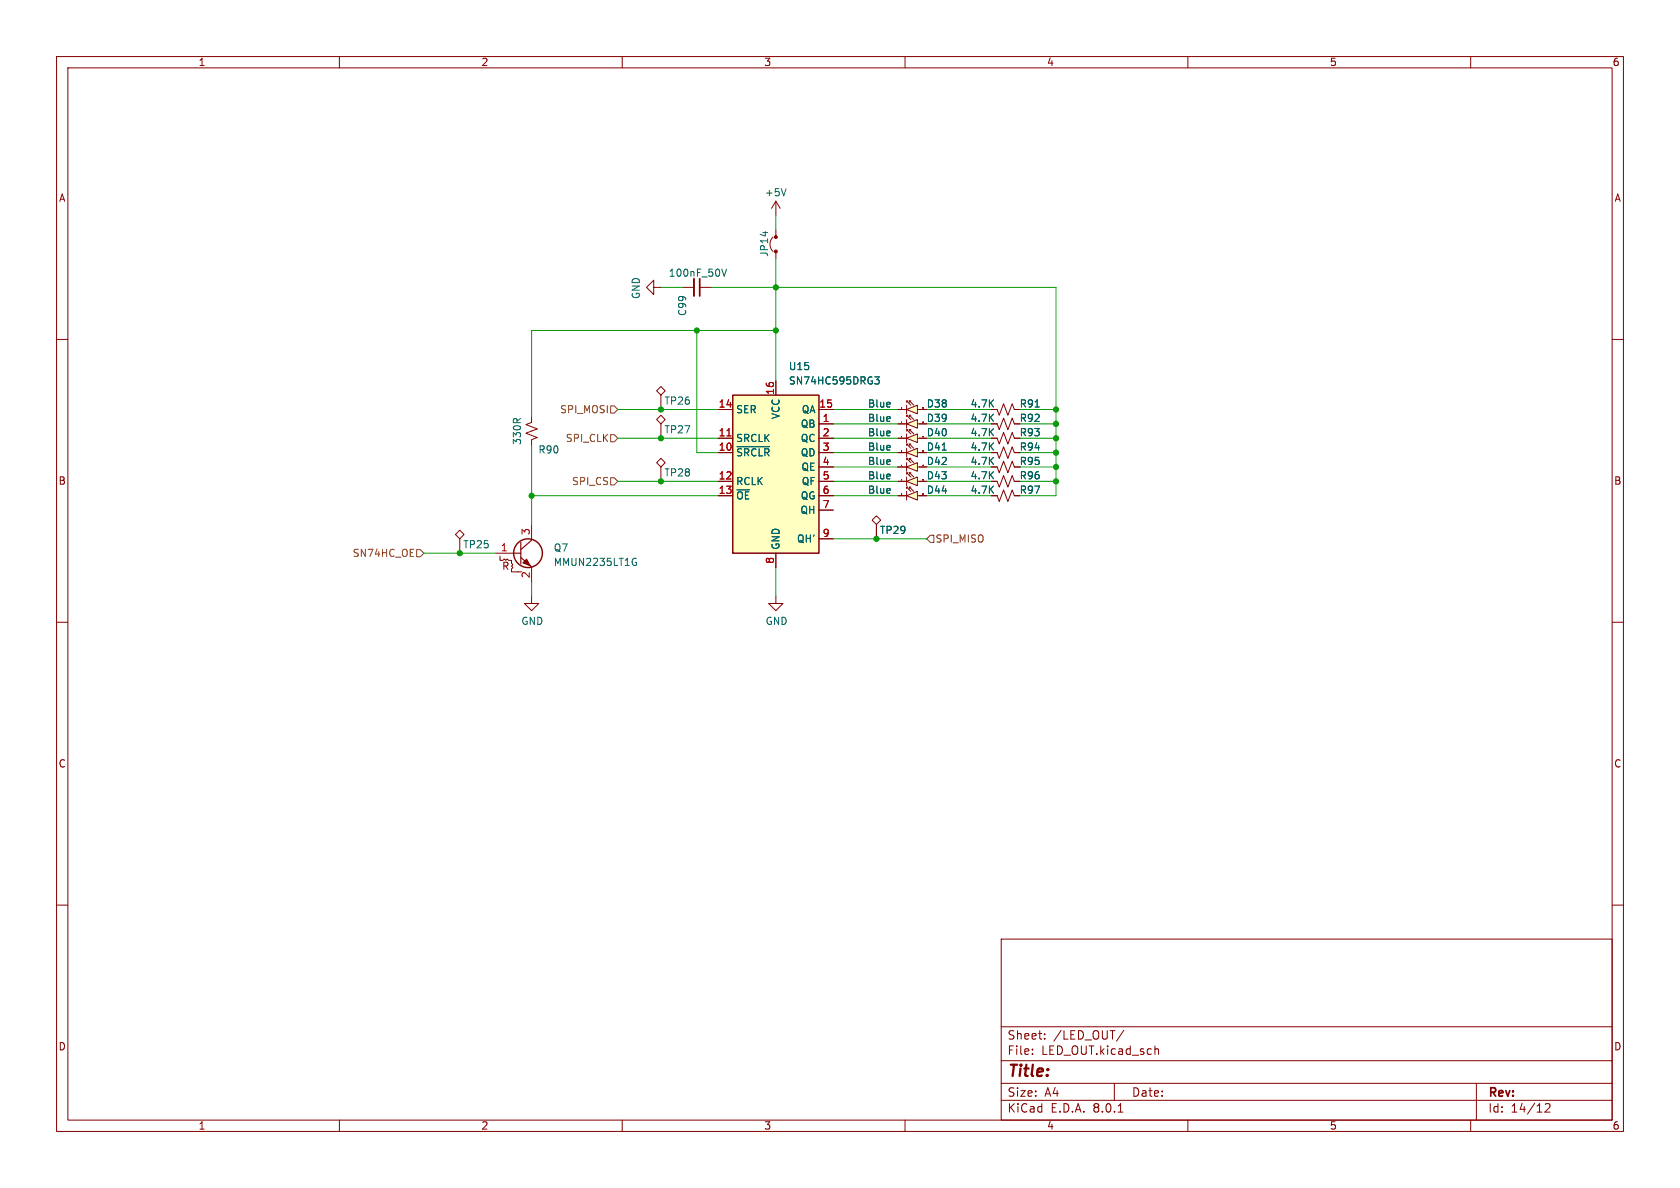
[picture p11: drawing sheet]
<svg xmlns="http://www.w3.org/2000/svg" width="297mm" height="210mm" viewBox="0 0 297 210" stroke-linecap="round" stroke-linejoin="round" font-family="sans-serif">
<g fill="none" stroke="#840000" stroke-width=".18">
<path d="M10 10h277v190h-277zM12 12h273v186h-273zM60 10v2M110 10v2M160 10v2M210 10v2M260 10v2M10 60h2M285 60h2M10 110h2M285 110h2M10 160h2"/>
<path d="M285 160h2M177 166h108v32h-108zM60 198v2M110 198v2M160 198v2M177 194.5h108M177 191.5h108M177 187.5h108M177 181.5h108M182.5 186.3v.1M182.5 185.5v.1M184.7 183.6v.1"/>
<path d="M184.7 182.8v.1M197 191.5v3M197.7 196.6h.8M198.7 182.1l-1.3 2M204.2 185.5l.2-.1 .3 .1 .1 .9M210 198v2M260 198v2M261 191.5v6.5M273.2 195.2l.5-.1 .3 .1v.3l-.9 1.1h.9"/>
</g>
<path d="M160.3 80l1.9-.8v1.6z" fill="#ffffc2"/>
<g fill="none" stroke="#840000" stroke-width=".18">
<path d="M136.7 41.9a1.79 1.79 0 0 0 0 2.6M137.2 40.6v1.3M137.2 44.5v1.2M116.1 69.1l.7-.8 .8 .8-.8 .8zM116.1 74.2l.7-.8 .8 .8-.8 .7zM116.8 69.9v2.5M116.8 74.9v2.6M160.3 79.2v1.6M160.3 78.5l.7 .7M160.5 78.5h-.2v.2M160.8 78.5l.7 .7M161 78.5h-.2v.2"/>
<path d="M175.3 77.5h1l.4 1 .7-2 .8 2 .7-2 .4 1h1M175.3 74.9h1l.4 1 .7-2 .8 2 .7-2 .4 1h1M175.3 72.4h1l.4 1 .7-2 .8 2 .7-2 .4 1h1M158.7 80h1.6M160.3 80l1.9-.8v1.6zM162.2 80h1.6M175.3 80h1l.4 1 .7-2 .8 2 .7-2 .4 1h1M137.2 105.4v1.3h1.2l-1.2 1.3-1.3-1.3h1.3"/>
</g>
<path d="M159.4 79.7h.1M163.2 79.7h.1" fill="none" stroke="#a90000" stroke-width=".18"/>
<path d="M166.6 79.6h.7M183 72h.7" fill="none" stroke="#006464" stroke-width=".18"/>
<g fill="#840000" stroke="#840000" stroke-width=".18">
<circle cx="137.2" cy="44.4" r=".25"/>
<circle cx="137.2" cy="41.9" r=".25"/>
</g>
<path d="M160.3 74.9l1.9-.7v1.5z" fill="#ffffc2"/>
<path d="M158.7 74.9h1.6M160.3 74.9l1.9-.7v1.5zM160.3 74.2v1.5M160.3 73.4l.7 .8M160.5 73.4h-.2v.3M160.8 73.4l.7 .8M161 73.4h-.2v.3M162.2 74.9h1.6" fill="none" stroke="#840000" stroke-width=".18"/>
<path d="M159.4 74.7h.1M163.2 74.7h.1M163.2 74.6h.1" fill="none" stroke="#a90000" stroke-width=".18"/>
<path d="M160.3 72.4l1.9-.8v1.6z" fill="#ffffc2"/>
<path d="M115.6 50.8v-1.3l-1.3 1.3 1.3 1.3v-1.3h1.2M158.7 72.4h1.6M160.3 72.4l1.9-.8v1.6zM160.3 71.6v1.6M160.3 70.9l.7 .7M160.5 70.9h-.2v.2M160.8 70.9l.7 .7M161 70.9h-.2v.2M162.2 72.4h1.6" fill="none" stroke="#840000" stroke-width=".18"/>
<path d="M159.4 72.1h.1M163.2 72.1h.1" fill="none" stroke="#a90000" stroke-width=".18"/>
<path d="M160.3 77.5l1.9-.8v1.5z" fill="#ffffc2"/>
<path d="M120.6 50.8h2.1M123.7 50.8h2M158.7 77.5h1.6M160.3 77.5l1.9-.8v1.5zM160.3 76.7v1.5M160.3 75.9l.7 .8M160.5 75.9h-.2v.3M160.8 75.9l.7 .8M161 75.9h-.2v.3M162.2 77.5h1.6" fill="none" stroke="#840000" stroke-width=".18"/>
<path d="M159.4 77.2h.1M163.2 77.2h.1" fill="none" stroke="#a90000" stroke-width=".18"/>
<path d="M122.7 49.3v3" fill="none" stroke="#840000" stroke-width=".33"/>
<path d="M123.7 49.3v3" fill="none" stroke="#840000" stroke-width=".3"/>
<path d="M127.6 47.6l.4 1.2 .4-1.2" fill="none" stroke="#006464" stroke-width=".18"/>
<path d="M160.3 87.6l1.9-.7v1.5z" fill="#ffffc2"/>
<g fill="none" stroke="#840000" stroke-width=".18">
<path d="M137.2 35.6l-.8 1.2M137.2 35.6v2.5M137.2 35.6l.7 1.2M94 73.7v1l-1 .4 2 .7-2 .8 2 .7-1 .4v1M81.3 93.7l.7 .8-.7 .8-.8-.8zM81.3 95.3v2.5M87.6 97.8h3.1M88.4 98.3v.8h.5l.3-.3 .2 .3 .3-.3 .2 .3h.5v.5l.3 .2-.3 .3 .3 .2-.3 .3v.5h1.8M94 92.7v2.6M116.1 81.8l.7-.8 .8 .8-.8 .8zM116.8 82.6v2.5M158.7 87.6h1.6"/>
<path d="M160.3 87.6l1.9-.7v1.5zM160.3 86.9v1.5M160.3 86.1l.7 .8M160.5 86.1h-.2v.3M160.8 86.1l.7 .8M161 86.1h-.2v.3M162.2 87.6h1.6M94 105.4v1.3h1.2l-1.2 1.3-1.3-1.3h1.3M94 100.3v2.6"/>
</g>
<path d="M159.4 87.4h.1M159.4 87.3v.1M159.4 87.3h.1M163.2 87.3h.1M163.2 87.4h.1" fill="none" stroke="#a90000" stroke-width=".18"/>
<path d="M139 33.3l-.4 1.3M112 98.8h.5M112.3 99.4h.2v.4l-.2 .2-.3-.1" fill="none" stroke="#006464" stroke-width=".18"/>
<path d="M90.8 97.8h1.3M92.1 95.9v3.8M92.1 98.6l1.9 1.6M94 95.5l-1.9 1.7" fill="none" stroke="#840000" stroke-width=".2"/>
<path d="M92.5 99.5l.6-.6 .6 1.1z" fill="#840000" stroke="#840000" stroke-width=".2"/>
<circle cx="93.3" cy="97.8" r="2.54" fill="none" stroke="#840000" stroke-width=".25"/>
<path d="M160.3 82.6l1.9-.8v1.5z" fill="#ffffc2"/>
<path d="M158.7 82.6h1.6M160.3 82.6l1.9-.8v1.5zM160.3 81.8v1.5M160.3 81l.7 .8M160.5 81h-.2v.3M160.8 81l.7 .8M161 81h-.2v.3M162.2 82.6h1.6" fill="none" stroke="#840000" stroke-width=".18"/>
<path d="M159.4 82.3h.1M163.2 82.3h.1" fill="none" stroke="#a90000" stroke-width=".18"/>
<path d="M129.5 69.9h15.3v27.9h-15.3z" fill="#ffffc2"/>
<path d="M129.5 69.9h15.3v27.9h-15.3z" fill="none" stroke="#840000" stroke-width=".25"/>
<g fill="none" stroke="#840000" stroke-width=".18">
<path d="M127 77.5h2.5M127 72.4h2.5M137.2 67.3v2.6M144.8 74.9h2.5M144.8 77.5h2.5M144.8 72.4h2.5M127 80h2.5M127 85.1h2.5M127 87.6h2.5M137.2 97.8v2.5M144.8 80h2.5M144.8 85.1h2.5"/>
<path d="M144.8 87.6h2.5M144.8 82.6h2.5M144.8 90.2h2.5M144.8 95.3h2.5M154.2 91.9l.7-.7 .8 .7-.8 .8zM154.9 92.7v2.6M175.3 82.6h1l.4 1 .7-2.1 .8 2.1 .7-2.1 .4 1.1h1M175.3 87.6h1l.4 1 .7-2 .8 2 .7-2 .4 1h1M175.3 85.1h1l.4 1 .7-2 .8 2 .7-2 .4 1h1"/>
</g>
<path d="M130.3 79h5.8M154.6 66.6h.8l-.4 .5 .4 .1v.6l-.2 .1-.5-.1" fill="none" stroke="#006464" stroke-width=".18"/>
<path d="M128.5 77.1h.7" fill="none" stroke="#a90000" stroke-width=".18"/>
<path d="M160.3 85.1l1.9-.8v1.6z" fill="#ffffc2"/>
<g fill="none" stroke="#840000" stroke-width=".18">
<path d="M127 77.5h2.5M127 72.4h2.5M137.2 67.3v2.6M144.8 77.5h2.5M144.8 74.9h2.5M144.8 72.4h2.5M158.7 77.5h1.3M158.7 74.9h1.3M158.7 72.4h1.3M162.6 77.5h1.2M162.6 74.9h1.2M162.6 72.4h1.2"/>
<path d="M175.3 77.5h1M175.3 74.9h1M175.3 72.4h1M179.3 77.5h1M179.3 74.9h1M179.3 72.4h1M127 85.1h2.5M127 80h2.5M127 87.6h2.5M137.2 97.8v2.5M144.8 85.1h2.5M144.8 80h2.5"/>
<path d="M144.8 87.6h2.5M144.8 82.6h2.5M144.8 90.2h2.5M144.8 95.3h2.5M154.9 92.7v2.6M158.7 85.1h1.6M158.7 80h1.3M158.7 87.6h1.3M158.7 82.6h1.3M160.3 85.1l1.9-.8v1.6zM160.3 84.3v1.6M160.3 83.6l.7 .7"/>
<path d="M160.5 83.6h-.2v.2M160.8 83.6l.7 .7M161 83.6h-.2v.2M162.2 85.1h1.6M162.6 80h1.2M162.6 87.6h1.2M162.6 82.6h1.2M175.3 85.1h1M175.3 80h1M175.3 87.6h1M175.3 82.6h1M179.3 85.1h1"/>
<path d="M179.3 80h1M179.3 87.6h1M179.3 82.6h1"/>
</g>
<g fill="none" stroke="#a90000" stroke-width=".18">
<path d="M128.5 77.1h.7M159.4 72.1h.1M159.4 77.2h.1M159.4 74.6v.1M159.4 79.7h.1M163.2 74.7h.1M163.2 79.7h.1M163.2 74.6h.1M163.2 72.1h.1M163.2 77.2h.1M159.4 84.8h.1M159.4 87.4h.1"/>
<path d="M159.4 82.3h.1M159.4 87.3v.1M159.4 87.3h.1M163.2 84.8h.1M163.2 87.3h.1M163.2 82.3h.1M163.2 87.4h.1"/>
</g>
<path d="M107.9 71.8h.7l.6 .6-.6 .6h-.7zM107.9 76.8h.7l.6 .7-.6 .6h-.7zM73.7 97.2h.6l.6 .6-.6 .6h-.6zM107.9 84.5h.7l.6 .6-.6 .6h-.7zM164.5 94.6h.6v1.3h-.6l-.7-.6z" fill="none" stroke="#725600" stroke-width=".18"/>
<g fill="none" stroke="#009600" stroke-width=".18">
<path d="M137.2 38.1v2.5M116.8 50.8h3.8M123.2 58.4v21.6h3.8M125.7 50.8h61v36.8h-6.4M137.2 58.4h-43.2v15.3M137.2 45.7v21.6M94 78.7v14M109.2 72.4h17.8M109.2 77.5h17.8M147.3 72.4h11.4M147.3 77.5h11.4M147.3 74.9h11.4"/>
<path d="M163.8 72.4h11.5M163.8 77.5h11.5M163.8 74.9h11.5M180.3 72.4h6.4M180.3 77.5h6.4M180.3 74.9h6.4M74.9 97.8h12.7M94 87.6h33M109.2 85.1h17.8M147.3 80h11.4M147.3 85.1h11.4M147.3 87.6h11.4"/>
<path d="M147.3 82.6h11.4M147.3 95.3h16.5M163.8 80h11.5M163.8 85.1h11.5M163.8 87.6h11.5M163.8 82.6h11.5M180.3 80h6.4M180.3 85.1h6.4M180.3 82.6h6.4M94 102.9v2.5M137.2 100.3v5.1"/>
</g>
<path d="M130.3 79h5.8M154.6 66.6h.8l-.4 .5 .4 .1v.6l-.2 .1-.5-.1M166.6 79.6h.7M183 72h.7" fill="none" stroke="#006464" stroke-width=".18"/>
<g fill="#009600" stroke="#009600" stroke-width=".18">
<circle cx="186.7" cy="82.6" r=".46"/>
<circle cx="186.7" cy="80" r=".46"/>
<circle cx="186.7" cy="72.4" r=".46"/>
<circle cx="186.7" cy="74.9" r=".46"/>
<circle cx="186.7" cy="77.5" r=".46"/>
<circle cx="123.2" cy="58.4" r=".46"/>
<circle cx="137.2" cy="58.4" r=".46"/>
<circle cx="137.2" cy="50.8" r=".46"/>
<circle cx="116.8" cy="72.4" r=".46"/>
<circle cx="94" cy="87.6" r=".46"/>
<circle cx="116.8" cy="85.1" r=".46"/>
<circle cx="116.8" cy="77.5" r=".46"/>
<circle cx="81.3" cy="97.8" r=".46"/>
<circle cx="186.7" cy="85.1" r=".46"/>
<circle cx="154.9" cy="95.3" r=".46"/>
</g>
<text font-size="2.8" fill="#840000" x="178" y="190.9">Title:</text>
<g font-size="2.1" fill="#840000">
<text x="178" y="184">Sheet:</text>
<text x="186.2" y="184">/LED_OUT/</text>
<text x="178" y="186.7">File:</text>
<text x="184.1" y="186.7">LED_OUT.kicad_sch</text>
<text x="178" y="196.9">KiCad</text>
<text x="178" y="194.1">Size:</text>
<text x="184.7" y="194.1">A4</text>
<text x="185.7" y="196.9">E.D.A.</text>
<text x="193.3" y="196.9">8.0.1</text>
<text x="200" y="194.1">Date:</text>
<text x="263" y="194.3">Rev:</text>
<text x="263" y="196.9">Id:</text>
<text x="267.1" y="196.9">14/12</text>
</g>
<g font-size="1.8" fill="#840000">
<text x="35" y="11.9">1</text>
<text x="85" y="11.9">2</text>
<text x="135" y="11.9">3</text>
<text x="185" y="11.9">4</text>
<text x="235" y="11.9">5</text>
<text x="285" y="11.9">6</text>
<text x="10.3" y="35.9">A</text>
<text x="285.3" y="35.9">A</text>
<text x="10.3" y="85.9">B</text>
<text x="285.3" y="85.9">B</text>
<text x="88.7" y="100.9">R</text>
<text x="10.3" y="135.9">C</text>
<text x="285.3" y="135.9">C</text>
<text x="10.3" y="185.9">D</text>
<text x="285.3" y="185.9">D</text>
<text x="35" y="199.9">1</text>
<text x="85" y="199.9">2</text>
<text x="135" y="199.9">3</text>
<text x="185" y="199.9">4</text>
<text x="235" y="199.9">5</text>
<text x="285" y="199.9">6</text>
</g>
<g font-size="1.8" fill="#006464">
<text x="135.1" y="34.9">+5V</text>
<text x="136" y="45.5" transform="rotate(-90 136 45.5)">JP14</text>
<text x="113.3" y="53" transform="rotate(-90 113.3 53)">GND</text>
<text x="118.1" y="49.1">100nF_50V</text>
<text x="121.5" y="56" transform="rotate(-90 121.5 56)">C99</text>
<text x="139.4" y="65.6">U15</text>
<text x="117.4" y="71.7">TP26</text>
<text x="139.4" y="68.2">SN74HC595DRG3</text>
<text x="117.4" y="76.8">TP27</text>
<text x="130" y="73.3">SER</text>
<text x="138" y="74.2" transform="rotate(-90 138 74.2)">VCC</text>
<text x="141.5" y="75.8">QB</text>
<text x="141.6" y="73.3">QA</text>
<text x="153.3" y="74.8">Blue</text>
<text x="153.3" y="72.2">Blue</text>
<text x="153.3" y="77.3">Blue</text>
<text x="163.7" y="74.8">D39</text>
<text x="163.7" y="72.2">D38</text>
<text x="163.7" y="77.3">D40</text>
<text x="171.5" y="77.3">4.7K</text>
<text x="171.5" y="74.8">4.7K</text>
<text x="171.5" y="72.2">4.7K</text>
<text x="180.2" y="77.3">R93</text>
<text x="180.2" y="74.8">R92</text>
<text x="180.2" y="72.2">R91</text>
<text x="92.3" y="78.8" transform="rotate(-90 92.3 78.8)">330R</text>
<text x="95.1" y="80.4">R90</text>
<text x="130" y="80.9">~{SRCLR}</text>
<text x="130" y="78.3">SRCLK</text>
<text x="141.5" y="78.3">QC</text>
<text x="141.5" y="80.9">QD</text>
<text x="141.6" y="83.4">QE</text>
<text x="153.3" y="79.9">Blue</text>
<text x="153.3" y="82.4">Blue</text>
<text x="163.7" y="79.9">D41</text>
<text x="163.7" y="82.4">D42</text>
<text x="171.5" y="79.9">4.7K</text>
<text x="171.5" y="82.4">4.7K</text>
<text x="180.2" y="79.9">R94</text>
<text x="180.2" y="82.4">R95</text>
<text x="117.4" y="84.4">TP28</text>
<text x="130" y="86">RCLK</text>
<text x="130" y="88.5">~{OE}</text>
<text x="141.5" y="88.5">QG</text>
<text x="141.6" y="86">QF</text>
<text x="153.3" y="87.5">Blue</text>
<text x="153.3" y="84.9">Blue</text>
<text x="163.7" y="87.5">D44</text>
<text x="163.7" y="84.9">D43</text>
<text x="171.5" y="87.5">4.7K</text>
<text x="171.5" y="84.9">4.7K</text>
<text x="180.2" y="87.5">R97</text>
<text x="180.2" y="84.9">R96</text>
<text x="141.4" y="91">QH</text>
<text x="155.5" y="94.6">TP29</text>
<text x="81.8" y="97.1">TP25</text>
<text x="97.8" y="97.7">Q7</text>
<text x="97.8" y="100.2">MMUN2235LT1G</text>
<text x="138" y="97.3" transform="rotate(-90 138 97.3)">GND</text>
<text x="140.8" y="96.1">QH'</text>
<text x="92.1" y="110.7">GND</text>
<text x="135.3" y="110.7">GND</text>
</g>
<g font-size="1.8" fill="#a90000">
<text x="136.9" y="69.9" transform="rotate(-90 136.9 69.9)">16</text>
<text x="127" y="77.2">11</text>
<text x="127" y="72.1">14</text>
<text x="144.7" y="72.1">15</text>
<text x="145.3" y="74.7">1</text>
<text x="145.3" y="77.2">2</text>
<text x="127" y="79.8">10</text>
<text x="145.3" y="79.8">3</text>
<text x="145.3" y="82.3">4</text>
<text x="127" y="84.8">12</text>
<text x="127" y="87.4">13</text>
<text x="145.3" y="84.8">5</text>
<text x="145.3" y="87.4">6</text>
<text x="145.3" y="89.9">7</text>
<text x="93.7" y="94.7" transform="rotate(-90 93.7 94.7)">3</text>
<text x="145.3" y="95">9</text>
<text x="88.4" y="97.5">1</text>
<text x="136.9" y="99.8" transform="rotate(-90 136.9 99.8)">8</text>
<text x="93.7" y="102.3" transform="rotate(-90 93.7 102.3)">2</text>
</g>
<g font-size="1.8" fill="#725600">
<text x="98.9" y="73.3">SPI_MOSI</text>
<text x="99.9" y="78.3">SPI_CLK</text>
<text x="101" y="86">SPI_CS</text>
<text x="62.3" y="98.7">SN74HC_OE</text>
<text x="165.3" y="96.1">SPI_MISO</text>
</g>
</svg>
